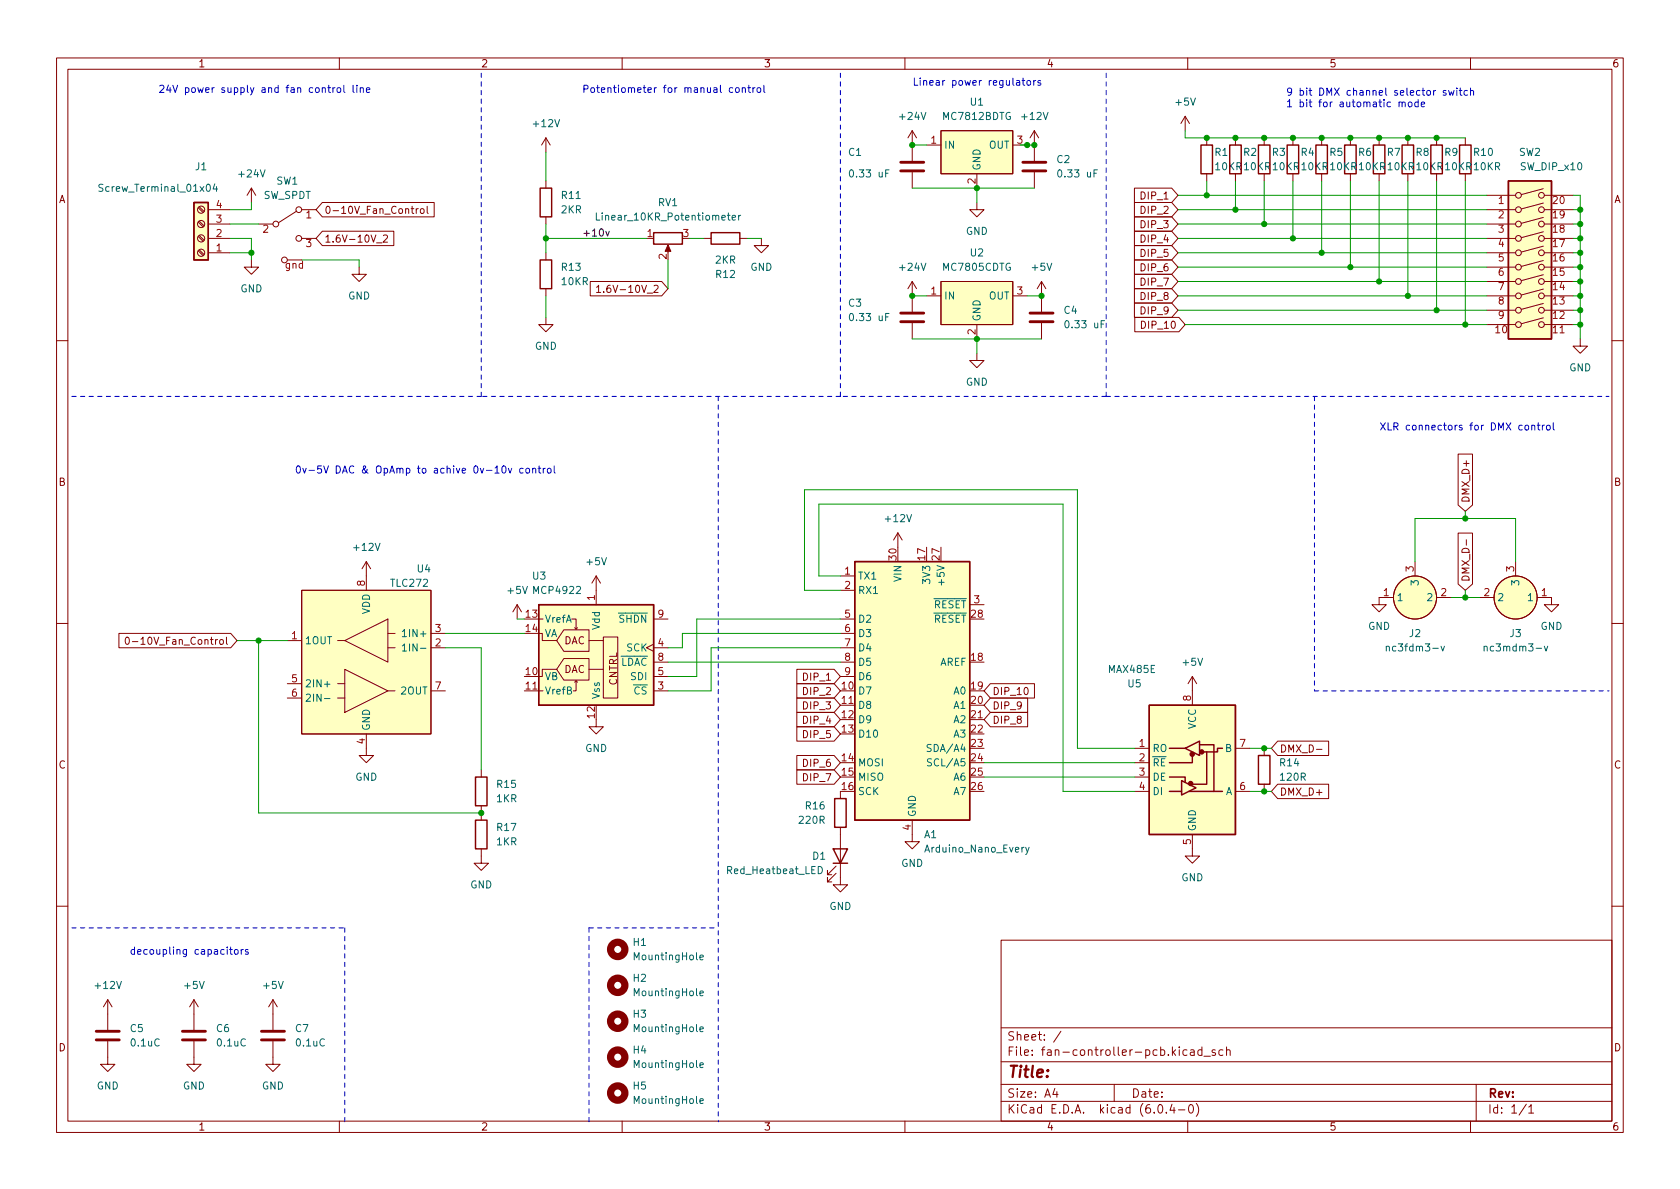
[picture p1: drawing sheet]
<svg xmlns="http://www.w3.org/2000/svg" width="297mm" height="210mm" viewBox="0 0 297 210" stroke-linecap="round" stroke-linejoin="round" font-family="sans-serif">
<g fill="none" stroke="#840000" stroke-width=".18">
<path d="M10 10.2h277v190.1h-277zM12 12.2h273v186.1h-273zM60 10.2v2M110 10.2v2M160 10.2v2M210 10.2v2M260 10.2v2M35.1 36.7l.8 .9M35.1 39.3l.8 .8M35.2 36.6l.9 .8M35.2 39.1l.9 .8M36.8 39.6h3.8"/>
<path d="M36.8 37.1h3.8M44.4 33.3l-.7 1.2M44.4 33.3v2.5M44.4 33.3l.8 1.2M45.7 39.6h2.6M52.5 37.3l-3.2 2.1M53.3 37.1h2.6M57 35.8h19.8v2.5h-19.8l-1.1-1.2zM73.6 36.9v.8M74 36.9l-.4 .2M74.4 37l.3-.1 .3 .2v.4l-.3 .2h-.3l-.1-.2zM75.5 36.5v1.1l.2 .1"/>
<path d="M96.5 24.4l-.7 1.2M96.5 24.4v2.5M96.5 32v1.3M96.5 38.3v1.3M96.5 24.4l.8 1.2M161.3 23.1v5.3M161.3 30.5v2.8M161.3 23.1l-.8 1.3M161.3 23.1l.8 1.3M163.8 25.6h2.6M166.4 23.1h12.7v7.6h-12.7zM172.7 35.8v1.3h1.3l-1.3 1.2-1.3-1.2h1.3"/>
<path d="M172.7 30.7v2.6M179.1 25.6h2.5M182.9 23.1l-.8 1.3M182.9 23.1v5.3M182.9 30.5v2.8M182.9 23.1l.7 1.3M200.6 33.3h6.6l1.1 1.2-1.1 1.3h-6.6zM200.6 35.8h6.6l1.1 1.3-1.1 1.2h-6.6zM200.6 38.3h6.6l1.1 1.3-1.1 1.3h-6.6zM209.5 20.6l-.7 1.2M209.5 20.6v2.5M209.5 20.6l.8 1.2"/>
<path d="M213.4 24.4v1.2M213.4 30.7v1.3M218.4 24.4v1.2M218.4 30.7v1.3M223.5 24.4v1.2M223.5 30.7v1.3M228.6 24.4v1.2M228.6 30.7v1.3M233.7 24.4v1.2M233.7 30.7v1.3M238.8 24.4v1.2M238.8 30.7v1.3"/>
<path d="M243.8 24.4v1.2M243.8 30.7v1.3M248.9 24.4v1.2M248.9 30.7v1.3M254 24.4v1.2M254 30.7v1.3M259.1 24.4v1.2M259.1 30.7v1.3M262.9 34.5h5.1M262.9 39.6h5.1M262.9 37.1h5.1M272.9 38.4l-3.9 1.1"/>
<path d="M272.9 35.9l-3.9 1.1M272.9 33.4l-3.9 1M273 34.5h5.1M273 39.6h5.1M273 37.1h5.1M35.1 41.8l.8 .9M35.1 44.4l.8 .8M35.2 41.7l.9 .8M35.2 44.2l.9 .8M36.8 42.2h3.8M36.8 44.7h3.8M44.4 46v1.2h1.3l-1.3 1.3-1.2-1.3h1.2"/>
<path d="M53.3 42.2h2.6M57 40.9h12.6v2.5h-12.6l-1.1-1.2zM63.5 47.2v1.3h1.3l-1.3 1.3-1.3-1.3h1.3M66.6 42.9h.9M67.8 41.7l.5-.1 .2 .3-.8 .9h.8M96.5 56.1v1.3h1.3l-1.3 1.3-1.3-1.3h1.3M96.5 44.7v1.3M96.5 51v1.3M104.4 49.8h12.6l1.1 1.2-1.1 1.3h-12.6zM105.5 50.8l.3-.4v1.3M105.5 51.7h.7M106.7 51.6v.1"/>
<path d="M118.1 43.7v1M124.5 42.2h1.2M130.8 42.2h1.3M134.6 42.2v1.2h1.3l-1.3 1.3-1.3-1.3h1.3M161.3 49.8v5.3M161.3 57.1v2.8M161.3 49.8l-.8 1.2M161.3 49.8l.8 1.2M163.8 52.3h2.6M166.4 49.8h12.7v7.6h-12.7zM172.7 57.4v2.5M179.1 52.3h2.5"/>
<path d="M184.1 49.8l-.7 1.2M184.1 49.8v5.3M184.1 57.1v2.8M184.1 49.8l.8 1.2M200.6 46h6.6l1.1 1.2-1.1 1.3h-6.6zM200.6 48.5h6.6l1.1 1.3-1.1 1.2h-6.6zM200.6 51h6.6l1.1 1.3-1.1 1.3h-6.6zM200.6 53.6h6.6l1.1 1.3-1.1 1.2h-6.6zM200.6 40.9h6.6l1.1 1.3-1.1 1.2h-6.6zM200.6 43.4h6.6l1.1 1.3-1.1 1.3h-6.6zM200.6 56.1h7.8l1.1 1.3-1.1 1.3h-7.8zM262.9 42.2h5.1"/>
<path d="M262.9 57.4h5.1M262.9 54.9h5.1M262.9 52.3h5.1M262.9 49.8h5.1M262.9 47.2h5.1M262.9 44.7h5.1M272.9 56.2l-3.9 1M272.9 53.7l-3.9 1M272.9 51.1l-3.9 1.1M272.9 48.6l-3.9 1M272.9 46.1l-3.9 1M272.9 43.5l-3.9 1.1"/>
<path d="M272.9 41l-3.9 1M273 42.2h5.1M273 57.4h5.1M273 54.9h5.1M273 52.3h5.1M273 49.8h5.1M273 47.2h5.1M273 44.7h5.1M279.4 59.9v1.3h1.3l-1.3 1.3-1.3-1.3h1.3M10 60.2h2M172.7 62.5v1.2h1.3l-1.3 1.3-1.3-1.3h1.3M285 60.2h2"/>
<path d="M64.8 99.3v5.1M64.8 99.3l-.8 1.3M64.8 99.3l.7 1.3M158.7 94.2l-.7 1.3M158.7 94.2v2.6M158.7 94.2l.8 1.3M250.2 99.3v2.5M257.8 80.3h2.5v9l-1.2 1.1-1.3-1.1zM257.8 94.3h2.5v9l-1.2 1.1-1.3-1.1zM259.3 95.4v1M268 99.3v2.5M10 110.2h2"/>
<path d="M21 112h19.8l1.1 1.3-1.1 1.2h-19.8zM22.3 112.8l.1-.1a.68 .68 0 0 1 .5 .6 .68 .68 0 0 1-.5 .6l-.1-.1-.2-.3zM23.4 113.5h1M50.8 113.3h2.5M53.3 104.4h22.9v25.4h-22.9zM59.7 113.3h1.3M61 113.3l7.6-3.8v7.6zM61 118.4l7.6 3.8-7.6 3.8zM68.6 114.5h1.2M68.6 112h1.2M76.2 114.5h2.5M76.2 112h2.5"/>
<path d="M91.4 106.9l-.7 1.3M91.4 106.9v2.6M91.4 106.9l.8 1.3M95.2 112h.7v1.3h2.5M95.2 109.5h.8M98.4 118.4h-2.5v1.2h-.7M99.7 116.5h4.4v3.8h-4.4l-1.3-1.9zM99.7 111.4h4.4v3.8h-4.4l-1.3-1.9zM101.1 109.5h.8v1.7M101.6 111l.3 .2M102.1 111l-.2 .2M104.1 113.3h2.6"/>
<path d="M104.1 118.4h2.6M105.4 101.8l-.8 1.3M105.4 101.8v5.1M105.4 101.8l.8 1.3M106.7 112.6h2.5v10.8h-2.5zM115.6 113.9l-1.3 .6 1.3 .7M115.6 114.5h2.5M115.6 109.5h2.5M115.6 119.6h2.5M115.6 117.1h2.5M140.9 118.4h6.6l1.1 1.2-1.1 1.3h-6.6zM148.6 114.5h2.5"/>
<path d="M148.6 112h2.5M148.6 109.5h2.5M148.6 119.6h2.5M148.6 117.1h2.5M148.6 101.8h2.5M148.6 104.4h2.5M171.4 106.9h2.6M210.8 119.6l-.7 1.3M210.8 119.6v5.1M210.8 119.6l.8 1.3M246.4 105.7h-2.6v1.2h1.3l-1.3 1.3-1.2-1.3h1.2M254 105.7h2.5"/>
<path d="M261.6 105.7h2.6M271.8 105.7h2.5v1.2h1.3l-1.3 1.3-1.3-1.3h1.3M285 110.2h2M50.8 123.4h2.5M50.8 120.9h2.5M59.7 123.4h1.3M59.7 120.9h1.3M64.8 129.8v3.8h1.2l-1.2 1.3-1.3-1.3h1.3M68.6 122.2h1.2M76.2 122.2h2.5M85.1 136.1v1.3M92.7 122.2h3.3"/>
<path d="M101.9 120.4v1.8h-.6M101.9 120.4l.2 .2M101.9 120.4l-.3 .2M105.4 127.2v1.3h1.3l-1.3 1.3-1.3-1.3h1.3M115.6 122.2h2.5M140.9 123.4h6.6l1.1 1.3-1.1 1.3h-6.6zM140.9 133.6h6.6l1.1 1.3-1.1 1.2h-6.6zM140.9 136.1h6.6l1.1 1.3-1.1 1.3h-6.6zM140.9 120.9h6.6l1.1 1.3-1.1 1.2h-6.6zM140.9 128.5h6.6l1.1 1.3-1.1 1.3h-6.6zM140.9 126h6.6l1.1 1.2-1.1 1.3h-6.6zM148.6 139.9v1.3"/>
<path d="M148.6 124.7h2.5M171.4 127.2h2.6M175.1 126h6.6v2.5h-6.6l-1.1-1.3zM175.1 120.9h7.8v2.5h-7.8l-1.1-1.2zM175.1 123.4h6.6v2.6h-6.6l-1.1-1.3zM200.7 132.3h2.5M200.7 134.9h2.5M200.7 137.4h2.5M200.7 139.9h2.5M212.1 131.7h.1M218.4 132.3h2.6M218.4 139.9h2.6"/>
<path d="M223.5 132.3v1.3M223.5 138.7v1.2M225.9 138.7h9v2.5h-9l-1.1-1.3zM225.9 131.1h9v2.5h-9l-1.1-1.3zM232.8 132.5h.9M85.1 150.1v2.5h1.3l-1.3 1.3-1.3-1.3h1.3M85.1 142.5v2.5M147.8 154.4l-1.5 1.6v-.8v.8h.8M147.8 153.2l-1.5 1.5v-.8v.8h.8M148.6 146.3v10.2h1.3l-1.3 1.2-1.3-1.2h1.3M161.3 145v3.8h1.3l-1.3 1.3-1.3-1.3h1.3M210.8 147.6v3.8h1.3l-1.3 1.2-1.3-1.2h1.3"/>
<path d="M10 160.2h2M19 176.8v5.3M19 176.8l-.7 1.2M19 176.8l.8 1.2M34.3 176.8v5.3M34.3 176.8l-.8 1.2M34.3 176.8l.8 1.2M48.3 176.8l-.8 1.2M48.3 176.8v5.3M48.3 176.8l.7 1.2M177 166.3h108v32h-108zM285 160.2h2"/>
<path d="M19 184.1v4.1h1.3l-1.3 1.3-1.2-1.3h1.2M34.3 184.1v4.1h1.3l-1.3 1.3-1.3-1.3h1.3M48.3 184.1v4.1h1.2l-1.2 1.3-1.3-1.3h1.3M60 198.3v2M110 198.3v2M160 198.3v2M177 194.8h108M177 191.8h108M177 187.8h108M177 181.8h108M186.5 192.5l-.4 1h1M186.9 193v1"/>
<path d="M187.6 182.4l-1.3 1.9M197 191.8v3M204.9 195.4l.2-.1a.81 .81 0 0 1 .6 .7 .81 .81 0 0 1-.3 .8h-.2a.81 .81 0 0 1-.6-.6 .81 .81 0 0 1 .3-.8zM206.2 196.7v.1M207.2 195.3l-.3 1h.9M207.6 195.8v1M208.4 196.3h1.1M209.9 185.7l-.5-.1-.3 .3v.4l.2 .3h.6M210 198.3v2M210.4 195.4l.1-.1a.81 .81 0 0 1 .6 .7 .81 .81 0 0 1-.3 .8h-.2a.81 .81 0 0 1-.5-.6 .81 .81 0 0 1 .3-.8zM210.5 185.7h.6v.9M211.1 186l-.5 .1a.29 .29 0 0 0-.2 .2 .29 .29 0 0 0 .2 .3h.5"/>
<path d="M211.5 195.1a1.72 1.72 0 0 1 0 2.3M212.5 185.7l-.4-.1-.3 .3v.4l.1 .3h.6M212.5 185.1v1.5M212.9 186.8h1.1M214.9 185.7l-.4-.1-.2 .2 .1 .3 .5 .1v.4h-.6M216.2 185.7l-.4-.1-.3 .3v.4l.1 .3h.6M216.9 185.8l.2-.2 .3 .1 .1 .9M216.9 185.1v1.5M260 198.3v2M261 191.8v6.5M269.9 195.3l-1.3 1.9M270.3 195.8l.4-.5v1.5"/>
<path d="M270.3 196.8h.9"/>
<circle cx="35.6" cy="39.6" r=".63"/>
<circle cx="35.6" cy="37.1" r=".63"/>
<circle cx="48.8" cy="39.6" r=".51"/>
<circle cx="52.8" cy="37.1" r=".51"/>
<circle cx="268.5" cy="39.6" r=".51"/>
<circle cx="268.5" cy="34.5" r=".51"/>
<circle cx="268.5" cy="37.1" r=".51"/>
<circle cx="272.5" cy="39.6" r=".51"/>
<circle cx="272.5" cy="37.1" r=".51"/>
<circle cx="272.5" cy="34.5" r=".51"/>
<circle cx="35.6" cy="42.2" r=".63"/>
<circle cx="35.6" cy="44.7" r=".63"/>
<circle cx="50.3" cy="46" r=".51"/>
<circle cx="52.8" cy="42.2" r=".51"/>
<circle cx="268.5" cy="54.9" r=".51"/>
<circle cx="268.5" cy="52.3" r=".51"/>
<circle cx="268.5" cy="42.2" r=".51"/>
<circle cx="268.5" cy="47.2" r=".51"/>
<circle cx="268.5" cy="49.8" r=".51"/>
<circle cx="268.5" cy="57.4" r=".51"/>
<circle cx="268.5" cy="44.7" r=".51"/>
<circle cx="272.5" cy="57.4" r=".51"/>
<circle cx="272.5" cy="47.2" r=".51"/>
<circle cx="272.5" cy="42.2" r=".51"/>
<circle cx="272.5" cy="54.9" r=".51"/>
<circle cx="272.5" cy="52.3" r=".51"/>
<circle cx="272.5" cy="44.7" r=".51"/>
<circle cx="272.5" cy="49.8" r=".51"/>
<circle cx="250.2" cy="105.7" r="3.8"/>
<circle cx="268" cy="105.7" r="3.8"/>
</g>
<g fill="#ffffc2" stroke="#ffffc2" stroke-width=".18">
<path d="M53.3 104.4h22.9v25.4h-22.9z"/>
<path d="M266.7 32h7.6v27.9h-7.6z"/>
<path d="M34.3 35.8h2.5v10.2h-2.5z"/>
<path d="M166.4 23.1h12.7v7.6h-12.7z"/>
<path d="M95.2 106.9h20.4v17.8h-20.4z"/>
<path d="M166.4 49.8h12.7v7.6h-12.7z"/>
<path d="M151.1 99.3h20.3v45.7h-20.3z"/>
<path d="M203.2 124.7h15.2v22.9h-15.2z"/>
<circle cx="268" cy="105.7" r="3.8"/>
<circle cx="250.2" cy="105.7" r="3.8"/>
</g>
<g fill="none" stroke="#006464" stroke-width=".18">
<path d="M18.2 32.6h-.5l-.2 .1v.4l.6 .2 .1 .3-.2 .2h-.5M38 32.5l-.3 .9h.8M38.3 33v.8M105.4 37.7v1.2h.6M129.4 38.5l.7-.1-.1-.3h-.4l-.2 .2 .1 .6h.5M130.6 38.1v.8M131 38.1l-.4 .2M157.2 30h-.6v1.3M194 30h-.6v1.3M157.2 55.4h-.6v1.3M195.3 56.7h-.6v1.3M71.1 114.2l.4-.3v1.2"/>
<path d="M71.1 111.7l.4-.4v1.3M71.1 115.1h.8M71.1 112.6h.8M245.1 114.4l.2-.1h.3l.1 .8M245.1 114.3v.8M254.8 114.3l.3 .8 .3-.8M262.4 114.4l.2-.1h.3l.1 .8M262.4 114.3v.8M273 114.3l.4 .8 .3-.8M57.4 121h.9M57.4 123.5h.9M164.6 131.7l-.4-.1-.2 .2v.3l.5 .3 .1 .3-.2 .2-.5-.1"/>
<path d="M164.7 134.2h-.5l-.2 .1v.4l.6 .2 .1 .3-.2 .2h-.5M144.7 153.2a.64 .64 0 0 1 .7 .7 .64 .64 0 0 1-.7 .6zM181.4 149.8l.3 .9M182 149.8l-.5 1.2-.1 .1M123.8 169.3l.6-.1-.1-.3h-.4l-.1 .2v.6h.5M123.8 175.7l.6-.2-.1-.2-.4-.1-.1 .2v.6h.5M123.8 182l.6-.1-.1-.3h-.4l-.1 .2v.6h.5M123.8 188.4l.6-.2-.1-.2-.4-.1-.1 .2v.6h.5M123.8 194.7l.6-.1-.1-.3h-.4l-.1 .2v.6h.5"/>
</g>
<g fill="none" stroke="#840000" stroke-width=".25">
<path d="M34.3 35.8h2.5v10.2h-2.5zM95.5 33.3h2v5h-2zM212.3 25.6h2.1v5.1h-2.1zM217.4 25.6h2.1v5.1h-2.1zM222.5 25.6h2v5.1h-2zM227.6 25.6h2v5.1h-2zM232.7 25.6h2v5.1h-2zM237.7 25.6h2.1v5.1h-2.1zM242.8 25.6h2.1v5.1h-2.1zM247.9 25.6h2v5.1h-2zM253 25.6h2v5.1h-2zM258.1 25.6h2v5.1h-2z"/>
<path d="M266.7 32h7.6v27.9h-7.6zM95.5 46h2v5h-2zM115.6 41.1h5v2.1h-5zM125.7 41.1h5.1v2.1h-5.1zM151.1 99.3h20.3v45.7h-20.3zM95.2 106.9h20.4v17.8h-20.4zM84.1 137.4h2v5.1h-2zM203.2 124.7h15.2v22.9h-15.2zM206.8 137.4h2.7v.6M206.8 139.9h2.1M206.8 132.3h2.7M208.9 138l2.6 1.3-2.6 1.3z"/>
<path d="M209.5 132.3l2.6-1.2v2.5zM209.5 138.1v.2M210.2 139.9h6M210.8 133.6v1.3h-4M212.1 131.7h2.5v8.2M213.4 133v5.7h-2.6M216.2 132.3h-.9v.7h-2.6M222.5 133.6h2v5.1h-2zM84.1 145h2v5.1h-2zM147.3 150.1h2.6l-1.3 2.5zM147.3 152.6h2.6M147.6 141.2h2v5.1h-2z"/>
</g>
<path d="M118.1 43.3l.5 1.1h-1z" fill="#840000" stroke="#840000" stroke-width=".18"/>
<g fill="none" stroke="#840000" stroke-width=".51">
<path d="M159.3 30.2h4M159.3 28.7h4M180.8 30.2h4.1M180.8 28.7h4.1M159.3 56.9h4M159.3 55.4h4M182.1 56.9h4.1M182.1 55.4h4.1M17 183.9h4.1M17 182.4h4.1M32.3 183.9h4M32.3 182.4h4"/>
<path d="M46.2 183.9h4.1M46.2 182.4h4.1"/>
</g>
<g fill="#840000" stroke="#840000" stroke-width=".25">
<circle cx="210.5" cy="138.6" r=".36"/>
<circle cx="210.8" cy="133.4" r=".36"/>
<circle cx="212.5" cy="133" r=".36"/>
</g>
<g fill="none" stroke="#840000" stroke-width="1.3">
<circle cx="109.2" cy="174.2" r="1.27"/>
<circle cx="109.2" cy="167.9" r="1.27"/>
<circle cx="109.2" cy="186.9" r="1.27"/>
<circle cx="109.2" cy="193.3" r="1.27"/>
<circle cx="109.2" cy="180.6" r="1.27"/>
</g>
<path d="M107.1 40.9l.3 .8 .3-.8" fill="none" stroke="#0f0f0f" stroke-width=".18"/>
<g fill="none" stroke="#0000c2" stroke-width=".18">
<path d="M58 15.5h.4M58.1 15.1v1.1l.3 .1M58.9 15.5v.8M59.2 15.5l-.3 .2M59.7 15.6l.3-.1 .3 .2v.4l-.3 .2h-.3l-.1-.2zM60.8 15.1v1.1l.2 .1M62.4 15.1v1.1l.2 .1M63.1 15.1v.1M63.1 15.5v.8M63.7 15.6l.2-.1 .3 .1v.7M63.7 15.5v.8M64.8 15.9l.6-.1-.1-.2-.3-.1-.2 .2v.6h.5"/>
<path d="M129.6 15.6l-.4-.1-.2 .2 .1 .6h.5M130.2 15.6l.3-.1 .2 .2v.4l-.2 .2h-.3l-.2-.2zM131.2 15.6l.2-.1 .3 .1 .1 .7M131.2 15.5v.8M132.2 15.5h.5M132.4 15.1v1.1l.3 .1M133.1 15.5v.8M133.5 15.5l-.4 .2M134 15.6l.3-.1 .2 .2v.4l-.2 .2h-.3l-.2-.2zM135.1 15.1v1.1l.1 .1M180.7 14.2h.5M180.9 13.8v1.1l.3 .2"/>
<path d="M181.7 14.3l.3-.1 .2 .3v.3l-.2 .3-.3-.1-.1-.2zM182.8 14.2v.9M183.1 14.2l-.3 .3M184 14.3l-.3-.1-.2 .2 .1 .2 .4 .1v.3h-.5M247.4 18.2l.1-.2 .3 .1 .1 .8M247.4 18v.9M247.9 18.2l.2-.2 .3 .1 .1 .8M249.1 18.1l.3-.1 .3 .3v.3l-.3 .3-.3-.1-.1-.2zM250.8 18.1l-.4-.1-.3 .3 .2 .5h.5M250.8 17.6v1.3M251.3 18.5l.6-.2-.1-.2-.3-.1-.2 .2 .1 .6h.4M255.6 16.1l-.3-.1-.1 .2v.2l.4 .1v.3h-.4"/>
<path d="M256.1 16l.3 .8 .2-.6 .3 .6 .2-.8M257.6 15.6v.1M257.6 16v.8M258 16h.5M258.2 15.6v1.1l.3 .1M259.5 16.1l-.4-.1-.2 .2 .1 .6h.5M260 16.1l.2-.1 .3 .1v.7M260 15.6v1.2M269.7 75.3l.2-.1 .3 .1 .1 .5-.1 .2h-.3l-.2-.1zM270.8 75.3l.2-.1 .3 .1 .1 .7M270.8 75.2v.8M271.8 75.2h.5"/>
<path d="M272 74.8v1.1l.3 .1M272.7 75.2v.8M273.1 75.2l-.4 .2M273.5 75.3l.2-.1 .3 .1 .1 .5-.1 .2h-.3l-.2-.1zM274.6 74.8v1.1l.2 .1M88.9 82.5l.1-.1a.68 .68 0 0 1 .5 .6 .68 .68 0 0 1-.5 .7l-.1-.2-.2-.3zM89.9 82.8l.3 .9 .3-.9M92.5 82.9l-.4-.1-.2 .3 .1 .5h.5M93.1 82.9l.3-.1 .2 .3v.3l-.2 .3-.3-.1-.1-.2zM94.2 82.9l.2-.1 .3 .1v.8M94.2 82.8v.9M95.1 82.8h.5"/>
<path d="M95.3 82.4v1.1l.3 .2M96.1 82.8v.9M96.4 82.8l-.3 .3M96.9 82.9l.3-.1 .2 .3v.3l-.2 .3-.3-.1-.1-.2zM98 82.4v1.1l.2 .2M40.6 167.9h.5M40.8 167.5v1.1l.3 .1M41.6 168l.3-.1 .2 .2v.4l-.2 .2h-.3l-.2-.2zM42.7 167.9v.8M43 167.9l-.3 .2M43.9 168l-.3-.1-.2 .2v.2l.5 .1v.3h-.5"/>
</g>
<g fill="none" stroke="#0000c2" stroke-width=".18" stroke-dasharray=".8 .8">
<path d="M85.1 12.9v57.2M148.6 12.9v57.2M195.6 12.9v57.2M12.7 70.1h72.4M127 70.1v128.3M148.6 70.1h-63.5M195.6 70.1h88.9M195.6 70.1h-47M232.4 70.1v52.1M232.4 122.2h52.1M12.7 164.1h48.3M61 164.1v34.3"/>
<path d="M104.1 164.1h22.9M104.1 164.1v34.3"/>
</g>
<g fill="none" stroke="#009600" stroke-width=".18">
<path d="M40.6 39.6h5.1M44.4 35.8v1.3h-3.8M96.5 26.9v5.1M96.5 39.6v5.1M161.3 25.6h2.5M161.3 33.3h21.6M172.7 33.3v2.5M180.3 25.6h2.6M208.3 34.5h54.6M208.3 39.6h54.6M208.3 37.1h54.6M209.5 23.1v1.3h49.6"/>
<path d="M213.4 32v2.5M218.4 32v5.1M223.5 32v7.6M228.6 32v10.2M233.7 32v12.7M238.8 32v15.2M243.8 32v17.8M248.9 32v20.3M254 32v22.9M259.1 32v25.4M278.1 34.5h1.3v25.4M278.1 39.6h1.3"/>
<path d="M278.1 37.1h1.3M40.6 42.2h3.8v3.8M40.6 44.7h3.8M53.3 46h10.2v1.2M96.5 42.2h17.8M96.5 52.3v3.8M118.1 46v5M121.9 42.2h2.6M132.1 42.2h2.5M161.3 52.3h2.5M161.3 59.9h22.8M172.7 59.9v2.6"/>
<path d="M181.6 52.3h2.5M208.3 42.2h54.6M208.3 49.8h54.6M208.3 54.9h54.6M208.3 47.2h54.6M208.3 44.7h54.6M208.3 52.3h54.6M209.5 57.4h53.4M278.1 42.2h1.3M278.1 49.8h1.3M278.1 54.9h1.3M278.1 47.2h1.3"/>
<path d="M278.1 57.4h1.3M278.1 44.7h1.3M278.1 52.3h1.3M250.2 99.3v-7.6h17.8v7.6M259.1 90.4v1.3M41.9 113.3h8.9M45.7 113.3v30.5h39.4M78.7 112h14M78.7 114.5h6.4v21.6M91.4 109.5h1.3M118.1 117.1h30.5M148.6 112h-28v2.5h-2.5"/>
<path d="M148.6 114.5h-22.9v7.7h-7.6M148.6 109.5h-25.4v10.1h-5.1M148.6 101.8h-3.8v-12.7h43.2v50.8h12.7M148.6 104.4h-6.4v-17.8h48.3v45.7h10.2M256.5 105.7h5.1M259.1 104.4v1.3M174 137.4h26.7M174 134.9h26.7M221 139.9h3.8M221 132.3h3.8"/>
</g>
<g fill="#009600" stroke="#009600" stroke-width=".18">
<circle cx="279.4" cy="57.4" r=".46"/>
<circle cx="279.4" cy="54.9" r=".46"/>
<circle cx="279.4" cy="52.3" r=".46"/>
<circle cx="279.4" cy="44.7" r=".46"/>
<circle cx="279.4" cy="47.2" r=".46"/>
<circle cx="279.4" cy="42.2" r=".46"/>
<circle cx="279.4" cy="49.8" r=".46"/>
<circle cx="254" cy="54.9" r=".46"/>
<circle cx="279.4" cy="39.6" r=".46"/>
<circle cx="279.4" cy="37.1" r=".46"/>
<circle cx="184.1" cy="52.3" r=".46"/>
<circle cx="172.7" cy="59.9" r=".46"/>
<circle cx="259.1" cy="57.4" r=".46"/>
<circle cx="259.1" cy="105.7" r=".46"/>
<circle cx="259.1" cy="91.7" r=".46"/>
<circle cx="223.5" cy="132.3" r=".46"/>
<circle cx="223.5" cy="139.9" r=".46"/>
<circle cx="233.7" cy="44.7" r=".46"/>
<circle cx="238.8" cy="47.2" r=".46"/>
<circle cx="238.8" cy="24.4" r=".46"/>
<circle cx="233.7" cy="24.4" r=".46"/>
<circle cx="213.4" cy="24.4" r=".46"/>
<circle cx="218.4" cy="37.1" r=".46"/>
<circle cx="218.4" cy="24.4" r=".46"/>
<circle cx="213.4" cy="34.5" r=".46"/>
<circle cx="161.3" cy="52.3" r=".46"/>
<circle cx="254" cy="24.4" r=".46"/>
<circle cx="243.8" cy="24.4" r=".46"/>
<circle cx="248.9" cy="24.4" r=".46"/>
<circle cx="248.9" cy="52.3" r=".46"/>
<circle cx="243.8" cy="49.8" r=".46"/>
<circle cx="228.6" cy="24.4" r=".46"/>
<circle cx="223.5" cy="24.4" r=".46"/>
<circle cx="223.5" cy="39.6" r=".46"/>
<circle cx="228.6" cy="42.2" r=".46"/>
<circle cx="45.7" cy="113.3" r=".46"/>
<circle cx="96.5" cy="42.2" r=".46"/>
<circle cx="44.4" cy="44.7" r=".46"/>
<circle cx="85.1" cy="143.8" r=".46"/>
<circle cx="182.9" cy="25.6" r=".46"/>
<circle cx="181.6" cy="25.6" r=".46"/>
<circle cx="172.7" cy="33.3" r=".46"/>
<circle cx="161.3" cy="25.6" r=".46"/>
</g>
<text font-size="2.8" fill="#840000" x="178" y="190.6">Title:</text>
<g font-size="2.1" fill="#840000">
<text x="178" y="184">Sheet: /</text>
<text x="178" y="186.7">File: fan-controller-pcb.kicad_sch</text>
<text x="178" y="196.9">KiCad E.D.A. kicad (6.0.4-0)</text>
<text x="178" y="194.1">Size: A4</text>
<text x="200" y="194.1">Date:</text>
<text x="263" y="194.1">Rev:</text>
<text x="263" y="196.9">Id: 1/1</text>
</g>
<g font-size="1.8" fill="#840000">
<text x="35" y="11.9">1</text>
<text x="85" y="11.9">2</text>
<text x="135" y="11.9">3</text>
<text x="185" y="11.9">4</text>
<text x="235" y="11.9">5</text>
<text x="285" y="11.9">6</text>
<text x="10.3" y="35.9">A</text>
<text x="201.9" y="35.3">DIP_1</text>
<text x="285.3" y="35.9">A</text>
<text x="57.3" y="37.8">0-10V_Fan_Control</text>
<text x="201.9" y="37.8">DIP_2</text>
<text x="201.9" y="40.3">DIP_3</text>
<text x="57.3" y="42.9">1.6V-10V_2</text>
<text x="201.9" y="48">DIP_6</text>
<text x="201.9" y="42.9">DIP_4</text>
<text x="201.9" y="45.4">DIP_5</text>
<text x="107.3" y="51.8">1.6V-10V_2</text>
<text x="201.9" y="50.5">DIP_7</text>
<text x="201.9" y="53">DIP_8</text>
<text x="201.9" y="55.6">DIP_9</text>
<text x="202.2" y="58.1">DIP_10</text>
<text x="10.3" y="85.9">B</text>
<text x="259.8" y="89" transform="rotate(-90 259.8 89)">DMX_D+</text>
<text x="285.3" y="85.9">B</text>
<text x="259.8" y="103" transform="rotate(-90 259.8 103)">DMX_D-</text>
<text x="99.7" y="113.9">DAC</text>
<text x="24.4" y="114">0-10V_Fan_Control</text>
<text x="99.7" y="119">DAC</text>
<text x="109.1" y="121.3" transform="rotate(-90 109.1 121.3)">CNTRL</text>
<text x="142.2" y="125.4">DIP_3</text>
<text x="142.2" y="122.9">DIP_2</text>
<text x="142.2" y="120.4">DIP_1</text>
<text x="175.4" y="122.9">DIP_10</text>
<text x="175.4" y="125.4">DIP_9</text>
<text x="142.2" y="130.5">DIP_5</text>
<text x="142.2" y="128">DIP_4</text>
<text x="175.4" y="128">DIP_8</text>
<text x="10.3" y="135.9">C</text>
<text x="142.2" y="135.6">DIP_6</text>
<text x="226.2" y="133.1">DMX_D-</text>
<text x="285.3" y="135.9">C</text>
<text x="142.2" y="138.1">DIP_7</text>
<text x="226.2" y="140.7">DMX_D+</text>
<text x="10.3" y="185.9">D</text>
<text x="285.3" y="185.9">D</text>
<text x="35" y="199.9">1</text>
<text x="85" y="199.9">2</text>
<text x="135" y="199.9">3</text>
<text x="185" y="199.9">4</text>
<text x="235" y="199.9">5</text>
<text x="285" y="199.9">6</text>
</g>
<g font-size="1.8" fill="#0000c2">
<text x="27.9" y="16.4">24V power supply and fan control line</text>
<text x="102.9" y="16.4">Potentiometer for manual control</text>
<text x="161.3" y="15.1">Linear power regulators</text>
<text x="227.3" y="16.9">9 bit DMX channel selector switch</text>
<text x="227.3" y="18.9">1 bit for automatic mode</text>
<text x="243.8" y="76.1">XLR connectors for DMX control</text>
<text x="52.1" y="83.7">0v-5V DAC &amp; OpAmp to achive 0v-10v control</text>
<text x="22.9" y="168.8">decoupling capacitors</text>
</g>
<g font-size="1.8" fill="#006464">
<text x="94.4" y="22.5">+12V</text>
<text x="159.2" y="21.2">+24V</text>
<text x="166.9" y="21.2">MC7812BDTG</text>
<text x="171.6" y="18.7">U1</text>
<text x="180.8" y="21.2">+12V</text>
<text x="208" y="18.7">+5V</text>
<text x="150" y="27.6">C1</text>
<text x="166.9" y="26.3">IN</text>
<text x="174.8" y="26.3">OUT</text>
<text x="186.9" y="28.8">C2</text>
<text x="214.8" y="27.6">R1</text>
<text x="219.9" y="27.6">R2</text>
<text x="225" y="27.6">R3</text>
<text x="230.1" y="27.6">R4</text>
<text x="235.1" y="27.6">R5</text>
<text x="240.2" y="27.6">R6</text>
<text x="245.3" y="27.6">R7</text>
<text x="250.4" y="27.6">R8</text>
<text x="255.5" y="27.6">R9</text>
<text x="260.7" y="27.6">R10</text>
<text x="268.6" y="27.6">SW2</text>
<text x="18.2" y="33.9">Screw_Terminal_01x04</text>
<text x="34.6" y="30.1">J1</text>
<text x="42.4" y="31.4">+24V</text>
<text x="46.5" y="35.2">SW_SPDT</text>
<text x="48.9" y="32.6">SW1</text>
<text x="99.4" y="35.2">R11</text>
<text x="150.6" y="31.4">0.33 uF</text>
<text x="173.4" y="30.2" transform="rotate(-90 173.4 30.2)">GND</text>
<text x="187.4" y="31.4">0.33 uF</text>
<text x="214.9" y="30.1">10KR</text>
<text x="220" y="30.1">10KR</text>
<text x="225.1" y="30.1">10KR</text>
<text x="230.2" y="30.1">10KR</text>
<text x="235.2" y="30.1">10KR</text>
<text x="240.3" y="30.1">10KR</text>
<text x="245.4" y="30.1">10KR</text>
<text x="250.5" y="30.1">10KR</text>
<text x="255.6" y="30.1">10KR</text>
<text x="260.6" y="30.1">10KR</text>
<text x="269" y="30.1">SW_DIP_x10</text>
<text x="99.2" y="37.7">2KR</text>
<text x="106.3" y="39">Linear_10KR_Potentiometer</text>
<text x="116.4" y="36.4">RV1</text>
<text x="170.8" y="41.5">GND</text>
<text x="99.4" y="47.9">R13</text>
<text x="126.5" y="46.6">2KR</text>
<text x="132.7" y="47.9">GND</text>
<text x="159.2" y="47.9">+24V</text>
<text x="166.9" y="47.9">MC7805CDTG</text>
<text x="171.6" y="45.3">U2</text>
<text x="182.6" y="47.9">+5V</text>
<text x="42.5" y="51.7">GND</text>
<text x="61.5" y="53">GND</text>
<text x="99.4" y="50.4">10KR</text>
<text x="126.6" y="49.1">R12</text>
<text x="166.9" y="53">IN</text>
<text x="174.8" y="53">OUT</text>
<text x="150" y="54.2">C3</text>
<text x="150.6" y="56.8">0.33 uF</text>
<text x="173.4" y="56.9" transform="rotate(-90 173.4 56.9)">GND</text>
<text x="188.1" y="55.5">C4</text>
<text x="188.7" y="58">0.33 uF</text>
<text x="94.6" y="61.8">GND</text>
<text x="277.4" y="65.7">GND</text>
<text x="170.8" y="68.2">GND</text>
<text x="156.7" y="92.3">+12V</text>
<text x="62.7" y="97.4">+12V</text>
<text x="73.8" y="101.2">U4</text>
<text x="103.8" y="99.9">+5V</text>
<text x="69.2" y="103.8">TLC272</text>
<text x="89.8" y="105">+5V</text>
<text x="94.2" y="102.5">U3</text>
<text x="94.5" y="105">MCP4922</text>
<text x="151.6" y="102.5">TX1</text>
<text x="151.6" y="105">RX1</text>
<text x="159.4" y="102.8" transform="rotate(-90 159.4 102.8)">VIN</text>
<text x="163.7" y="107.6">~{RESET}</text>
<text x="164.5" y="103" transform="rotate(-90 164.5 103)">3V3</text>
<text x="167" y="103" transform="rotate(-90 167 103)">+5V</text>
<text x="246.9" y="106.3">1</text>
<text x="250.8" y="103.3" transform="rotate(-90 250.8 103.3)">3</text>
<text x="252.5" y="106.3">2</text>
<text x="264.7" y="106.3">2</text>
<text x="268.6" y="103.3" transform="rotate(-90 268.6 103.3)">3</text>
<text x="270.3" y="106.3">1</text>
<text x="53.8" y="113.9">1OUT</text>
<text x="65.4" y="108.6" transform="rotate(-90 65.4 108.6)">VDD</text>
<text x="71.9" y="112.6">1IN+</text>
<text x="96.3" y="110.1">VrefA</text>
<text x="96.3" y="112.6">VA</text>
<text x="106" y="111.3" transform="rotate(-90 106 111.3)">Vdd</text>
<text x="108.2" y="110.1">~{SHDN}</text>
<text x="151.6" y="110.1">D2</text>
<text x="151.6" y="112.6">D3</text>
<text x="163.7" y="110.1">~{RESET}</text>
<text x="241.9" y="111.4">GND</text>
<text x="249.2" y="112.6">J2</text>
<text x="267" y="112.6">J3</text>
<text x="272.4" y="111.4">GND</text>
<text x="72.4" y="115.2">1IN-</text>
<text x="108.3" y="117.7">~{LDAC}</text>
<text x="110.8" y="115.2">SCK</text>
<text x="151.6" y="115.2">D4</text>
<text x="151.6" y="117.7">D5</text>
<text x="166.1" y="117.7">AREF</text>
<text x="196.1" y="119">MAX485E</text>
<text x="209.2" y="117.7">+5V</text>
<text x="245.8" y="115.2">nc3fdm3-v</text>
<text x="263.1" y="115.2">nc3mdm3-v</text>
<text x="53.8" y="121.5">2IN+</text>
<text x="53.8" y="124.1">2IN-</text>
<text x="71" y="122.8">2OUT</text>
<text x="96.3" y="120.3">VB</text>
<text x="96.3" y="122.8">VrefB</text>
<text x="106" y="123.7" transform="rotate(-90 106 123.7)">Vss</text>
<text x="110.7" y="122.8">~{CS}</text>
<text x="111.6" y="120.3">SDI</text>
<text x="151.6" y="122.8">D7</text>
<text x="151.6" y="125.3">D8</text>
<text x="151.6" y="120.3">D6</text>
<text x="168.7" y="122.8">A0</text>
<text x="168.7" y="125.3">A1</text>
<text x="199.5" y="121.5">U5</text>
<text x="65.4" y="129.3" transform="rotate(-90 65.4 129.3)">GND</text>
<text x="151.6" y="127.9">D9</text>
<text x="151.6" y="130.4">D10</text>
<text x="168.7" y="127.9">A2</text>
<text x="168.7" y="130.4">A3</text>
<text x="211.5" y="129" transform="rotate(-90 211.5 129)">VCC</text>
<text x="103.4" y="133">GND</text>
<text x="151.6" y="135.5">MOSI</text>
<text x="164.5" y="133">SDA/A4</text>
<text x="164.7" y="135.5">SCL/A5</text>
<text x="203.7" y="133">RO</text>
<text x="203.7" y="135.5">~{RE}</text>
<text x="216.7" y="133">B</text>
<text x="226.4" y="135.5">R14</text>
<text x="62.8" y="138">GND</text>
<text x="87.8" y="141.9">1KR</text>
<text x="87.9" y="139.3">R15</text>
<text x="142.5" y="143.1">R16</text>
<text x="151.6" y="138">MISO</text>
<text x="151.6" y="140.6">SCK</text>
<text x="168.7" y="138">A6</text>
<text x="168.7" y="140.6">A7</text>
<text x="203.7" y="138">DE</text>
<text x="203.7" y="140.6">DI</text>
<text x="216.7" y="140.6">A</text>
<text x="226.5" y="138">120R</text>
<text x="87.8" y="149.5">1KR</text>
<text x="87.9" y="146.9">R17</text>
<text x="141.4" y="145.7">220R</text>
<text x="161.9" y="144.5" transform="rotate(-90 161.9 144.5)">GND</text>
<text x="163.4" y="148.2">A1</text>
<text x="211.5" y="147.1" transform="rotate(-90 211.5 147.1)">GND</text>
<text x="128.8" y="154.6">Red_Heatbeat_LED</text>
<text x="143.7" y="152">D1</text>
<text x="159.3" y="153.3">GND</text>
<text x="163.8" y="150.7">Arduino_Nano_Every</text>
<text x="208.9" y="155.8">GND</text>
<text x="83.1" y="157.1">GND</text>
<text x="146.6" y="160.9">GND</text>
<text x="112" y="167.3">H1</text>
<text x="112" y="173.6">H2</text>
<text x="112.3" y="169.8">MountingHole</text>
<text x="17" y="174.9">+12V</text>
<text x="32.7" y="174.9">+5V</text>
<text x="46.7" y="174.9">+5V</text>
<text x="112" y="180">H3</text>
<text x="112.3" y="176.1">MountingHole</text>
<text x="23" y="182.5">C5</text>
<text x="23.3" y="185">0.1uC</text>
<text x="38.3" y="182.5">C6</text>
<text x="38.5" y="185">0.1uC</text>
<text x="52.3" y="182.5">C7</text>
<text x="52.5" y="185">0.1uC</text>
<text x="112.3" y="182.5">MountingHole</text>
<text x="112" y="186.3">H4</text>
<text x="112.3" y="188.8">MountingHole</text>
<text x="17.1" y="192.7">GND</text>
<text x="32.3" y="192.7">GND</text>
<text x="46.3" y="192.7">GND</text>
<text x="112" y="192.7">H5</text>
<text x="112.3" y="195.2">MountingHole</text>
</g>
<g font-size="1.8" fill="#a90000">
<text x="164.6" y="25.4">1</text>
<text x="179.8" y="25.4">3</text>
<text x="172.5" y="32.5" transform="rotate(-90 172.5 32.5)">2</text>
<text x="38.2" y="41.9">2</text>
<text x="38.2" y="39.4">3</text>
<text x="38.2" y="36.8">4</text>
<text x="46.5" y="41.1">2</text>
<text x="54.1" y="38.6">1</text>
<text x="114.4" y="41.9">1</text>
<text x="120.8" y="41.9">3</text>
<text x="264.9" y="36.1">1</text>
<text x="264.9" y="38.6">2</text>
<text x="264.9" y="41.1">3</text>
<text x="274.6" y="41.1">18</text>
<text x="274.6" y="38.6">19</text>
<text x="274.6" y="36.1">20</text>
<text x="38.2" y="44.4">1</text>
<text x="50.4" y="47.5">gnd</text>
<text x="54.1" y="43.7">3</text>
<text x="117.9" y="45.8" transform="rotate(-90 117.9 45.8)">2</text>
<text x="264.9" y="43.7">4</text>
<text x="264.9" y="46.2">5</text>
<text x="274.6" y="46.2">16</text>
<text x="274.6" y="43.7">17</text>
<text x="164.6" y="52.1">1</text>
<text x="179.8" y="52.1">3</text>
<text x="264.9" y="48.8">6</text>
<text x="264.9" y="51.3">7</text>
<text x="264.9" y="53.8">8</text>
<text x="274.6" y="53.8">13</text>
<text x="274.6" y="51.3">14</text>
<text x="274.6" y="48.8">15</text>
<text x="172.5" y="59.2" transform="rotate(-90 172.5 59.2)">2</text>
<text x="264.4" y="58.9">10</text>
<text x="264.9" y="56.4">9</text>
<text x="274.6" y="58.9">11</text>
<text x="274.6" y="56.4">12</text>
<text x="149.4" y="101.6">1</text>
<text x="158.5" y="99" transform="rotate(-90 158.5 99)">30</text>
<text x="163.6" y="99" transform="rotate(-90 163.6 99)">17</text>
<text x="166.1" y="99" transform="rotate(-90 166.1 99)">27</text>
<text x="249.9" y="101.1" transform="rotate(-90 249.9 101.1)">3</text>
<text x="267.7" y="101.1" transform="rotate(-90 267.7 101.1)">3</text>
<text x="64.5" y="103.6" transform="rotate(-90 64.5 103.6)">8</text>
<text x="105.2" y="106.2" transform="rotate(-90 105.2 106.2)">1</text>
<text x="149.4" y="104.1">2</text>
<text x="172.2" y="106.7">3</text>
<text x="244.6" y="105.4">1</text>
<text x="254.8" y="105.4">2</text>
<text x="262.4" y="105.4">2</text>
<text x="272.6" y="105.4">1</text>
<text x="51.6" y="113">1</text>
<text x="77" y="111.8">3</text>
<text x="93" y="109.2">13</text>
<text x="93" y="111.8">14</text>
<text x="116.3" y="109.2">9</text>
<text x="149.4" y="109.2">5</text>
<text x="149.4" y="111.8">6</text>
<text x="171.7" y="109.2">28</text>
<text x="77" y="114.3">2</text>
<text x="93" y="119.4">10</text>
<text x="116.3" y="114.3">4</text>
<text x="116.3" y="119.4">5</text>
<text x="116.3" y="116.8">8</text>
<text x="149.4" y="114.3">7</text>
<text x="149.4" y="116.8">8</text>
<text x="149.4" y="119.4">9</text>
<text x="171.7" y="116.8">18</text>
<text x="51.6" y="120.6">5</text>
<text x="51.6" y="123.2">6</text>
<text x="77" y="121.9">7</text>
<text x="93" y="121.9">11</text>
<text x="116.3" y="121.9">3</text>
<text x="148.9" y="121.9">10</text>
<text x="148.9" y="124.5">11</text>
<text x="171.7" y="121.9">19</text>
<text x="171.7" y="124.5">20</text>
<text x="210.6" y="123.9" transform="rotate(-90 210.6 123.9)">8</text>
<text x="64.5" y="131.6" transform="rotate(-90 64.5 131.6)">4</text>
<text x="105.2" y="127" transform="rotate(-90 105.2 127)">12</text>
<text x="148.9" y="127">12</text>
<text x="148.9" y="129.5">13</text>
<text x="171.7" y="127">21</text>
<text x="171.7" y="129.5">22</text>
<text x="148.9" y="134.6">14</text>
<text x="148.9" y="137.2">15</text>
<text x="171.7" y="132.1">23</text>
<text x="171.7" y="134.6">24</text>
<text x="171.7" y="137.2">25</text>
<text x="201.4" y="132.1">1</text>
<text x="201.4" y="134.6">2</text>
<text x="201.4" y="137.2">3</text>
<text x="219.2" y="132.1">7</text>
<text x="148.9" y="139.7">16</text>
<text x="171.7" y="139.7">26</text>
<text x="201.4" y="139.7">4</text>
<text x="219.2" y="139.7">6</text>
<text x="161" y="146.8" transform="rotate(-90 161 146.8)">4</text>
<text x="210.6" y="149.3" transform="rotate(-90 210.6 149.3)">5</text>
</g>
<text font-size="1.8" fill="#0f0f0f" x="102.9" y="41.8">+10v</text>
</svg>
